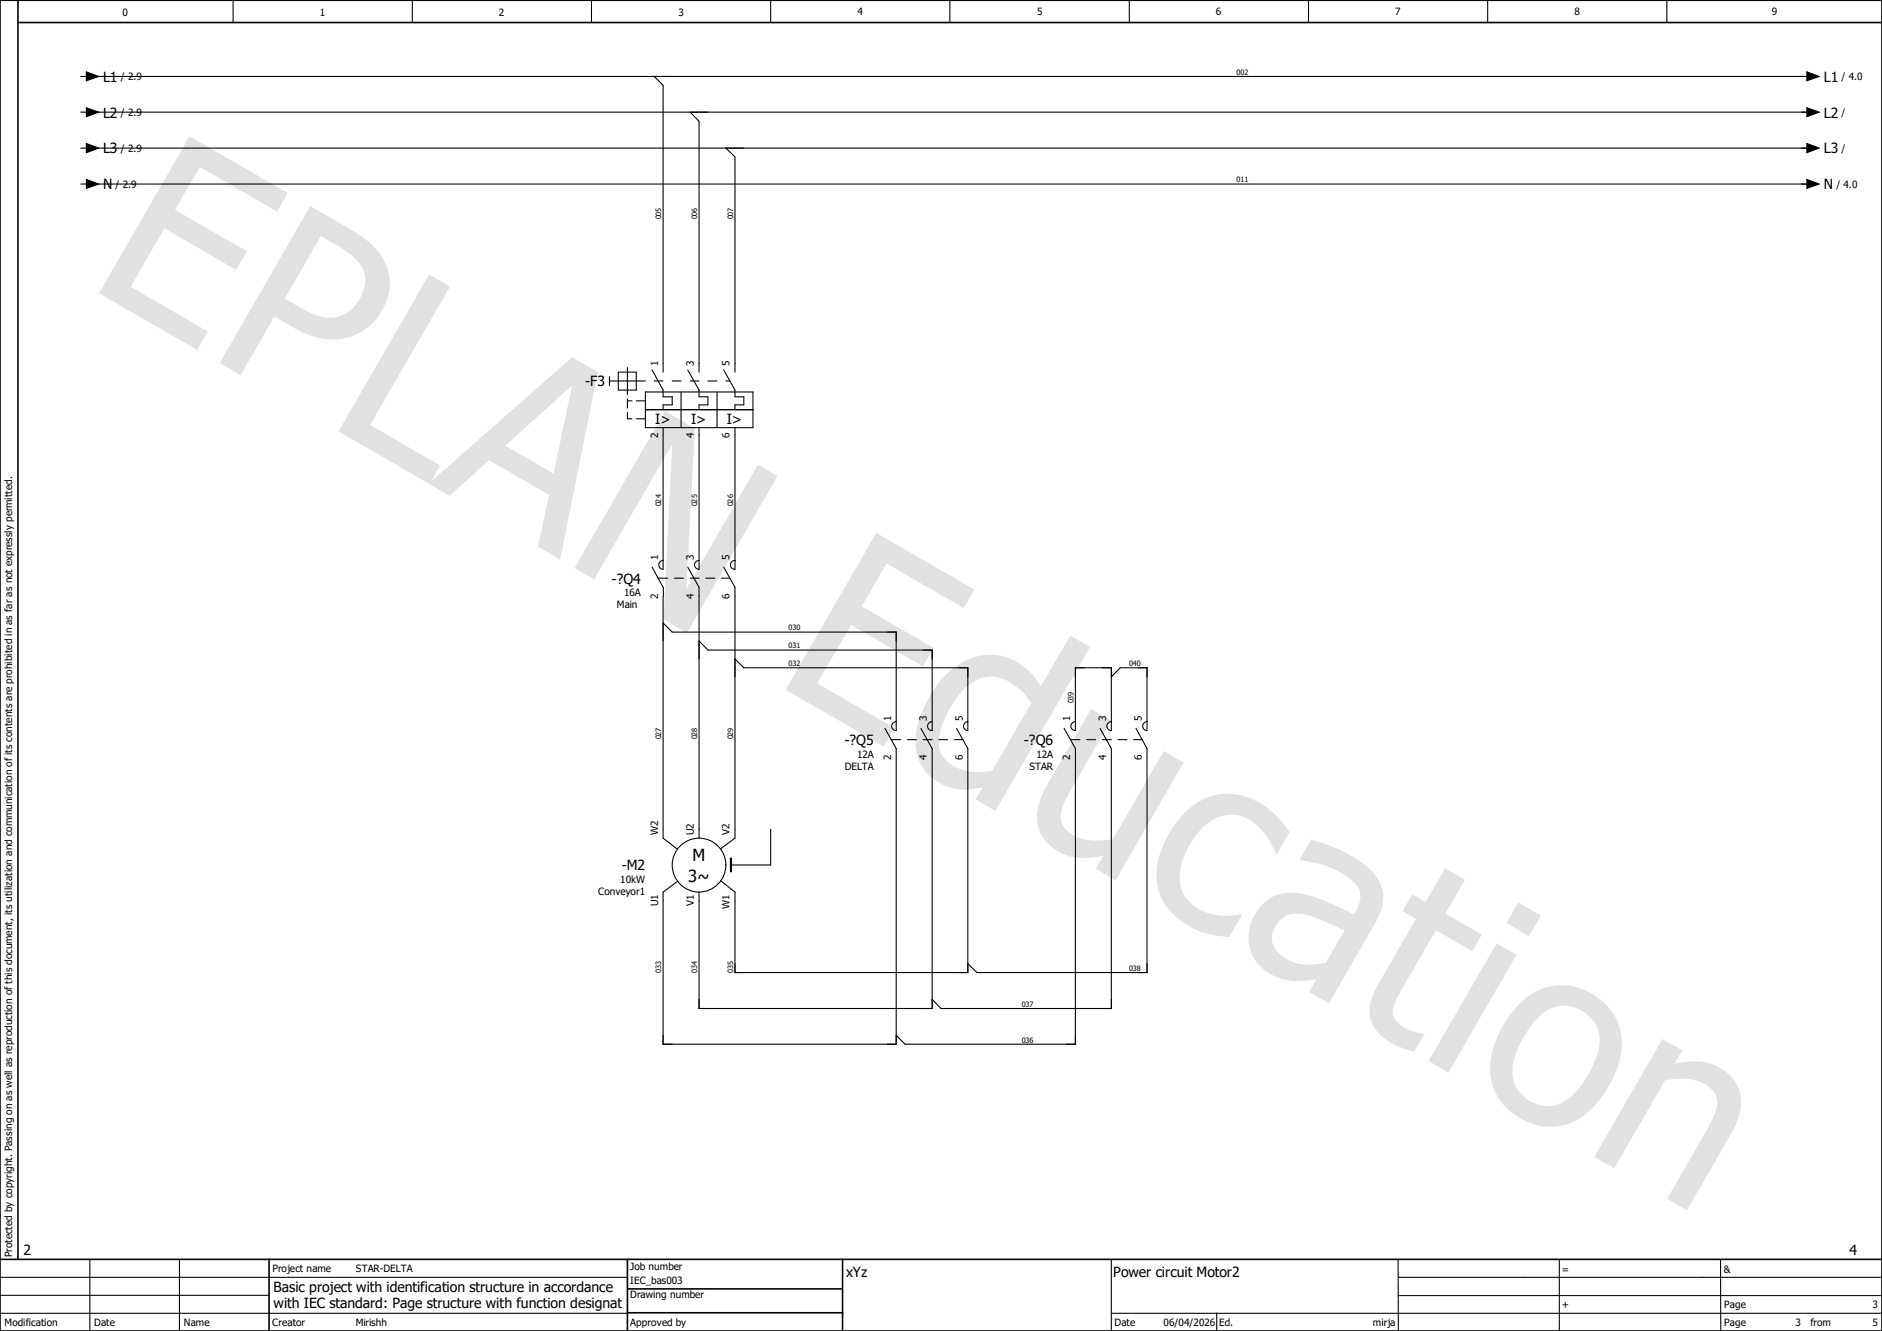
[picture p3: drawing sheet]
<svg xmlns="http://www.w3.org/2000/svg" width="297mm" height="210mm" viewBox="0 0 297 210" stroke-linecap="round" stroke-linejoin="round" font-family="sans-serif">
<path d="M210.1 -.1l-210.1 210.2M0 160.4l70.2 49.6M0 210v.1" fill="none" stroke="#fff" stroke-width=".16"/>
<g fill="none" stroke="#000" stroke-width=".17">
<path d="M36.8 0v3.6M65.1 0v3.6M93.3 0v3.6M121.6 0v3.6M149.9 0v3.6M178.2 0v3.6M206.5 0v3.6M234.8 0v3.6M263.1 0v3.6M14.2 198.7v11.3M28.3 198.7v11.3M175.4 198.8v11.2"/>
<path d="M220.6 198.8l.1 11M246.1 198.8v11.2M271.5 198.8l.1 11.1M0 207.2h99M0 201.5h99M0 204.4h42.5M175.5 207.2h121.5M192 207.2v2.8M220.6 204.4h76.4M220.6 201.5h76.4"/>
</g>
<path d="M0 0h297v210h-297zM2.8 3.6h294.2M2.8 0v198.7M0 198.7h297M42.5 198.7v11.3M99 198.8v11.1M133 198.7v11.3M99 203.4h33.9M99.1 207.1h33.9" fill="none" stroke="#000" stroke-width=".25"/>
<path d="M29.9 21.5l15.5 9-1.7 2.9-12.2-7.1-3.9 6.8 11.4 6.6-1.7 2.9-11.4-6.6-5.3 9.3 12.2 7-1.7 2.9-15.5-8.9zM49 32.5l6.2 3.6a12.1 12.1 0 0 1 5.8 5.9 8.4 8.4 0 0 1-2.2 8.9 9.4 9.4 0 0 1-11.2 1.4l-4.3-2.3-5.3 9.2-3.3-1.9zM50.6 37.3l-5.7 9.8 2.3 1.3a8.8 8.8 0 0 0 5.6 1.7 6.1 6.1 0 0 0 4.7-6.9 7.2 7.2 0 0 0-3.6-4.1zM67.7 43.3l3.3 1.9-12.6 21.9 11.1 6.3-1.7 3-14.4-8.3zM67.6 76.3l22.7-19.9 4 2.3-5.9 29.6-3.5-2 1.8-8.2-9.5-5.5-6.2 5.6zM79.7 70.3l7.7 4.4 2.9-13.9zM105 64.9l4.7 2.7-1.4 25.3 11.3-19.6 3.1 1.8-14.3 24.8-3.7-2.2 1.4-27.6-12.3 21.3-3.1-1.8zM138.3 84.1l15.5 8.9-1.7 2.9-12.2-7-3.9 6.8 11.3 6.5-1.6 2.9-11.4-6.5-5.3 9.2 12.2 7.1-1.7 2.9-15.5-9zM149.4 106.4a9.3 9.3 0 0 1 9.9-2.5 9.8 9.8 0 0 1 5 4.4l4.6-8 3.1 1.8-14.9 25.9-3.1-1.8 1.1-1.9a8.7 8.7 0 0 1-9.1-2.7 8.4 8.4 0 0 1-1-8 18.7 18.7 0 0 1 4.4-7.2zM152.1 108.8a14 14 0 0 0-3.9 8.4 4.8 4.8 0 0 0 4.1 4.4 10.4 10.4 0 0 0 4.3 0l6.2-10.7a9.3 9.3 0 0 0-5.7-4.1 5.9 5.9 0 0 0-5 2zM172.2 111.9l3.1 1.8-6.4 11.1a8.6 8.6 0 0 0-1.5 4.4 4 4 0 0 0 3 3 10.8 10.8 0 0 0 5.2 .2l8.1-13.9 3.1 1.8-10.7 18.6-3.2-1.8 1.2-2.1a9.5 9.5 0 0 1-7.1-.7 6.3 6.3 0 0 1-2.9-8l1.1-2.4zM186.7 128.5a9.4 9.4 0 0 1 12.7-1.5 14.8 14.8 0 0 1 4.1 4.3l-2 3.5-.2-.1a9.9 9.9 0 0 0-4.8-5.7 6.1 6.1 0 0 0-7.2 2.1 12 12 0 0 0-3.1 7.5 6.1 6.1 0 0 0 5.1 5.7 10.3 10.3 0 0 0 4.5 0l.2 .1-2 3.5a12.3 12.3 0 0 1-10.6-6 10 10 0 0 1 .4-9.1l1.6-2.7zM201.9 145.2a3.6 3.6 0 0 0-.3 5 7.5 7.5 0 0 0 7.1 1.8l.5-.1 3-5.1-2.4-1.1a10.6 10.6 0 0 0-6-1.5 3.1 3.1 0 0 0-1.9 1zM206.9 132.5a20.8 20.8 0 0 1 9.9 5.3 6 6 0 0 1 .6 7.3l-7.7 13.2-3.1-1.8 1.1-2a10 10 0 0 1-7.9-1.2 6.7 6.7 0 0 1-1.1-9.9 6.4 6.4 0 0 1 7-2.3 36.2 36.2 0 0 1 7.9 3.2 4.3 4.3 0 0 0 .9-3.8 7.3 7.3 0 0 0-3.8-3.3 22.3 22.3 0 0 0-5.6-1.5zM222.9 141.1l2.1 1.2 3.1-5.3 3.1 1.8-3.1 5.4 5.8 3.3-1.5 2.6-5.8-3.3-5.1 8.9a10.4 10.4 0 0 0-1.7 3.8 2.96 2.96 0 0 0 2 2.7 7.7 7.7 0 0 0 2.8 .9l.2 .1-1.6 2.8-1.2-.4a9.5 9.5 0 0 1-5.2-3.6 5.6 5.6 0 0 1-.1-5.2l.8-1.5 6-10.3-2.2-1.3zM236.2 148.8l3.1 1.8-10.7 18.6-3.1-1.8zM239.6 142.4l3.6 2.1-1.9 3.2-3.6-2zM239.5 158.6a9.2 9.2 0 0 1 13.2-.7 9.2 9.2 0 0 1 2.5 10.8 15.8 15.8 0 0 1-6.3 8 9 9 0 0 1-9.8-.8 9 9 0 0 1-3.4-10.6 18.1 18.1 0 0 1 3.8-6.7zM242.6 160.7a15.1 15.1 0 0 0-3.9 7.7 5.6 5.6 0 0 0 3.4 5.6 5.6 5.6 0 0 0 6.4-1.5 15.5 15.5 0 0 0 3.9-7.7 5.6 5.6 0 0 0-6.9-5.9 6.3 6.3 0 0 0-2.9 1.8zM262.4 163.9l3.1 1.9-1.2 2a9.5 9.5 0 0 1 7.8 1.1 6.2 6.2 0 0 1 2.2 7.5l-1.1 2.5-7 12.1-3.1-1.9 6.1-10.5a11.7 11.7 0 0 0 1.8-4.5 3.6 3.6 0 0 0-2.5-3.3 9.8 9.8 0 0 0-5.7-.3l-8 13.8-3.2-1.8z" fill="#e1e1e1"/>
<g fill="none" stroke="#000" stroke-width=".17">
<path d="M12.7 12.1h.9M12.7 17.7h.9M13.6 11.3l2 .8-2 .6zM13.6 17l2 .7-2 .7zM14.2 12.1h271.5M14.2 17.7h271.5M103.3 12.1l1.3 1.4v45.2M108.9 17.7l1.4 1.4v39.6M285.2 11.3l1.9 .8-1.9 .6zM285.2 17l1.9 .7-1.9 .7zM12.7 23.4h.9M12.7 29h.9"/>
<path d="M13.6 22.6l2 .8-2 .7zM13.6 28.3l2 .7-2 .7zM14.2 23.4h271.5M14.2 29h271.5M114.6 23.4l1.4 1.4v33.9M285.2 22.6l1.9 .8-1.9 .7zM285.2 28.3l1.9 .7-1.9 .7zM96.2 59.4v1.4M97.6 58.7h2.8v2.9h-2.8zM99 58v4.3M102.9 58.4l1.7 3.2v1h1.5v1.3h-1.5v.7M108.5 58.4l1.8 3.2v1h1.4v1.3h-1.4v.7"/>
<path d="M114.2 58.4l1.8 3.2v1h1.4v1.3h-1.4v.7M96.2 60.1h5.7M99 63.2h.7M99 65.1v1h.7M99 62.9v1.5M100.4 63.2h1.5M100.4 66.1h1.5M101.9 61.8h16.9v5.7h-16.9zM101.9 64.6h16.9M103.3 60.1h1.3M104.6 67.5v22.3a.7 .7 0 0 1-.6-.7 .7 .7 0 0 1 .6-.7M106.1 60.1h1.4"/>
<path d="M107.5 61.8v5.7M108.9 60.1h1.4M110.3 67.5v22.3a.7 .7 0 0 1-.7-.7 .7 .7 0 0 1 .7-.7M111.7 60.1h1.5M113.2 61.8v5.7M114.6 60.1h.6M116 67.5v22.3a.7 .7 0 0 1-.7-.7 .7 .7 0 0 1 .7-.7M102.9 89.5l1.7 3.2M103.9 91.2h1.5M104.6 98.3l1.5 1.4h35.3v15.6a.7 .7 0 0 1-.7-.7 .7 .7 0 0 1 .7-.7M104.6 94.1v38.1l2.3 1.8M104.7 92.7v1.4"/>
<path d="M106.4 91.2h1.5M108.5 89.5l1.8 3.2v39.5M108.9 91.2h1.4M111.4 91.2h1.4M113.9 91.2h1.3M114.2 89.5l1.8 3.2v39.5l-2.3 1.7M110.3 101.1l1.4 1.5h35.4v12.7a.7 .7 0 0 1-.7-.7 .7 .7 0 0 1 .7-.7M116 104l1.4 1.4h35.3v9.9a.7 .7 0 0 1-.6-.7 .7 .7 0 0 1 .6-.7M139.7 114.9l1.7 3.2v1.4M140.6 116.7h1.6M141.4 119.5v45.3h-36.8v-24l2.3-1.7M143.2 116.7h1.4"/>
<path d="M145.3 114.9l1.8 3.2v1.4M145.7 116.7h1.4M147.1 119.5v39.6h-36.8v-18.3M148.2 116.7h1.4M150.6 116.7h1.4M151 114.9l1.7 3.2v1.4M152.7 119.5v34h-36.7v-12.7l-2.3-1.8M167.9 114.9l1.8 3.2v1.4M169 116.7h1.4M169.7 113.9a.7 .7 0 0 0-.7 .7 .7 .7 0 0 0 .7 .7v-9.9h5.7v9.9a.7 .7 0 0 1-.7-.7 .7 .7 0 0 1 .7-.7M169.7 119.5v45.3h-26.9l-1.4-1.4M171.5 116.7h1.4"/>
<path d="M173.6 114.9l1.8 3.2v1.4M173.9 116.7h1.5M175.4 106.8l1.4-1.4h4.2v9.9a.7 .7 0 0 1-.7-.7 .7 .7 0 0 1 .7-.7M175.4 119.5v39.6h-26.9l-1.4-1.4M176.4 116.7h1.4M178.9 116.7h1.4M179.3 114.9l1.7 3.2v1.4M181 119.5v34h-26.8l-1.5-1.4M115.3 135.4h.1v2.1h-.1zM115.4 135.4v2.1M121.6 130.9v5.6h-6.3"/>
<circle cx="110.3" cy="136.5" r="4.2"/>
</g>
<path d="M13.6 11.3l2 .8-2 .6zM13.6 17l2 .7-2 .7zM285.2 11.3l1.9 .8-1.9 .6zM285.2 17l1.9 .7-1.9 .7zM13.6 22.6l2 .8-2 .7zM13.6 28.3l2 .7-2 .7zM285.2 22.6l1.9 .8-1.9 .7zM285.2 28.3l1.9 .7-1.9 .7z" fill="#000"/>
<g font-size="2.6">
<text x="109.3" y="135.9">M</text>
<text x="108.6" y="139.1">3~</text>
</g>
<g font-size="2.2">
<text x="16.3" y="12.9">L1</text>
<text x="287.8" y="12.9">L1</text>
<text x="16.3" y="18.5">L2</text>
<text x="287.8" y="18.5">L2</text>
<text x="16.3" y="24.2">L3</text>
<text x="16.3" y="29.8">N</text>
<text x="287.8" y="24.2">L3</text>
<text x="287.8" y="29.8">N</text>
<text x="92.3" y="61">-F3</text>
<text x="103.4" y="66.9">I&gt;</text>
<text x="109.1" y="66.9">I&gt;</text>
<text x="114.7" y="66.9">I&gt;</text>
<text x="96.5" y="92.1">-?Q4</text>
<text x="133.3" y="117.5">-?Q5</text>
<text x="161.6" y="117.5">-?Q6</text>
<text x="98.1" y="137.3">-M2</text>
<text x="3.7" y="198">2</text>
<text x="291.9" y="198">4</text>
<text x="43.1" y="203.8">Basic project with identification structure in accordance</text>
<text x="133.5" y="201.5">xYz</text>
<text x="175.7" y="201.5">Power circuit Motor2</text>
<text x="43.1" y="206.5">with IEC standard: Page structure with function designat</text>
</g>
<g font-size="1.6">
<text x="19.3" y="2.5">0</text>
<text x="50.5" y="2.5">1</text>
<text x="78.7" y="2.5">2</text>
<text x="107.1" y="2.5">3</text>
<text x="135.3" y="2.4">4</text>
<text x="163.7" y="2.4">5</text>
<text x="191.9" y="2.4">6</text>
<text x="220.2" y="2.4">7</text>
<text x="248.5" y="2.4">8</text>
<text x="279.6" y="2.4">9</text>
<text x="19.1" y="12.6">/ 2.9</text>
<text x="290.6" y="12.6">/ 4.0</text>
<text x="19.1" y="18.3">/ 2.9</text>
<text x="19.1" y="23.9">/ 2.9</text>
<text x="290.6" y="18.3">/</text>
<text x="290.6" y="23.9">/</text>
<text x="18.2" y="29.6">/ 2.9</text>
<text x="289.8" y="29.6">/ 4.0</text>
<text x="103.8" y="57.7" transform="rotate(-90 103.8 57.7)">1</text>
<text x="109.5" y="57.7" transform="rotate(-90 109.5 57.7)">3</text>
<text x="115.1" y="57.7" transform="rotate(-90 115.1 57.7)">5</text>
<text x="103.8" y="69.1" transform="rotate(-90 103.8 69.1)">2</text>
<text x="109.5" y="69.1" transform="rotate(-90 109.5 69.1)">4</text>
<text x="115.1" y="69.1" transform="rotate(-90 115.1 69.1)">6</text>
<text x="103.8" y="88.4" transform="rotate(-90 103.8 88.4)">1</text>
<text x="109.5" y="88.4" transform="rotate(-90 109.5 88.4)">3</text>
<text x="115.1" y="88.4" transform="rotate(-90 115.1 88.4)">5</text>
<text x="98.5" y="94.1">16A</text>
<text x="103.8" y="94.4" transform="rotate(-90 103.8 94.4)">2</text>
<text x="109.5" y="94.4" transform="rotate(-90 109.5 94.4)">4</text>
<text x="115.1" y="94.4" transform="rotate(-90 115.1 94.4)">6</text>
<text x="97.4" y="96">Main</text>
<text x="140.6" y="113.8" transform="rotate(-90 140.6 113.8)">1</text>
<text x="146.3" y="113.8" transform="rotate(-90 146.3 113.8)">3</text>
<text x="151.9" y="113.8" transform="rotate(-90 151.9 113.8)">5</text>
<text x="168.9" y="113.8" transform="rotate(-90 168.9 113.8)">1</text>
<text x="174.6" y="113.8" transform="rotate(-90 174.6 113.8)">3</text>
<text x="180.2" y="113.8" transform="rotate(-90 180.2 113.8)">5</text>
<text x="135.3" y="119.5">12A</text>
<text x="140.6" y="119.9" transform="rotate(-90 140.6 119.9)">2</text>
<text x="146.3" y="119.9" transform="rotate(-90 146.3 119.9)">4</text>
<text x="151.9" y="119.9" transform="rotate(-90 151.9 119.9)">6</text>
<text x="163.6" y="119.5">12A</text>
<text x="168.9" y="119.9" transform="rotate(-90 168.9 119.9)">2</text>
<text x="174.6" y="119.9" transform="rotate(-90 174.6 119.9)">4</text>
<text x="180.2" y="119.9" transform="rotate(-90 180.2 119.9)">6</text>
<text x="133.3" y="121.5">DELTA</text>
<text x="162.5" y="121.5">STAR</text>
<text x="103.8" y="131.8" transform="rotate(-90 103.8 131.8)">W2</text>
<text x="109.5" y="131.8" transform="rotate(-90 109.5 131.8)">U2</text>
<text x="115.1" y="131.8" transform="rotate(-90 115.1 131.8)">V2</text>
<text x="94.4" y="141.3">Conveyor1</text>
<text x="97.9" y="139.4">10kW</text>
<text x="103.8" y="143" transform="rotate(-90 103.8 143)">U1</text>
<text x="109.5" y="142.9" transform="rotate(-90 109.5 142.9)">V1</text>
<text x="115.1" y="143.4" transform="rotate(-90 115.1 143.4)">W1</text>
<text x="1.9" y="198.3" transform="rotate(-90 1.9 198.3)">Protected by copyright. Passing on as well as reproduction of this document, its utilization and communication of its contents are prohibited in as far as not expressly permitted.</text>
<text x="43" y="200.7">Project name</text>
<text x="56.2" y="200.7">STAR-DELTA</text>
<text x="99.4" y="202.5">IEC_bas003</text>
<text x="99.4" y="200.3">Job number</text>
<text x="246.5" y="200.8">=</text>
<text x="272" y="200.8">&amp;</text>
<text x=".7" y="209.3">Modification</text>
<text x="14.9" y="209.3">Date</text>
<text x="29" y="209.3">Name</text>
<text x="43" y="209.2">Creator</text>
<text x="56.1" y="209.2">Mirishh</text>
<text x="99.4" y="209.2">Approved by</text>
<text x="99.4" y="204.8">Drawing number</text>
<text x="175.9" y="209.2">Date</text>
<text x="183.6" y="209.2">06/04/2026</text>
<text x="192.4" y="209.2">Ed.</text>
<text x="216.7" y="209.2">mirja</text>
<text x="246.5" y="206.3">+</text>
<text x="272.1" y="209.2">Page</text>
<text x="272.1" y="206.3">Page</text>
<text x="283.3" y="209.2">3</text>
<text x="285.7" y="209.2">from</text>
<text x="295.5" y="209.2">5</text>
<text x="295.5" y="206.3">3</text>
</g>
<g font-size="1.2">
<text x="195.2" y="11.8">002</text>
<text x="195.2" y="28.7">011</text>
<text x="104.3" y="34.6" transform="rotate(-90 104.3 34.6)">005</text>
<text x="110" y="34.6" transform="rotate(-90 110 34.6)">006</text>
<text x="115.7" y="34.6" transform="rotate(-90 115.7 34.6)">007</text>
<text x="104.3" y="79.9" transform="rotate(-90 104.3 79.9)">024</text>
<text x="110" y="79.9" transform="rotate(-90 110 79.9)">025</text>
<text x="115.7" y="79.9" transform="rotate(-90 115.7 79.9)">026</text>
<text x="124.5" y="99.4">030</text>
<text x="124.5" y="102.3">031</text>
<text x="124.5" y="105.1">032</text>
<text x="178.2" y="105.1">040</text>
<text x="169.4" y="111" transform="rotate(-90 169.4 111)">039</text>
<text x="104.3" y="116.7" transform="rotate(-90 104.3 116.7)">027</text>
<text x="110" y="116.7" transform="rotate(-90 110 116.7)">028</text>
<text x="115.7" y="116.7" transform="rotate(-90 115.7 116.7)">029</text>
<text x="104.3" y="153.5" transform="rotate(-90 104.3 153.5)">033</text>
<text x="110" y="153.5" transform="rotate(-90 110 153.5)">034</text>
<text x="115.7" y="153.5" transform="rotate(-90 115.7 153.5)">035</text>
<text x="178.2" y="153.2">038</text>
<text x="161.2" y="158.8">037</text>
<text x="161.2" y="164.5">036</text>
</g>
</svg>
